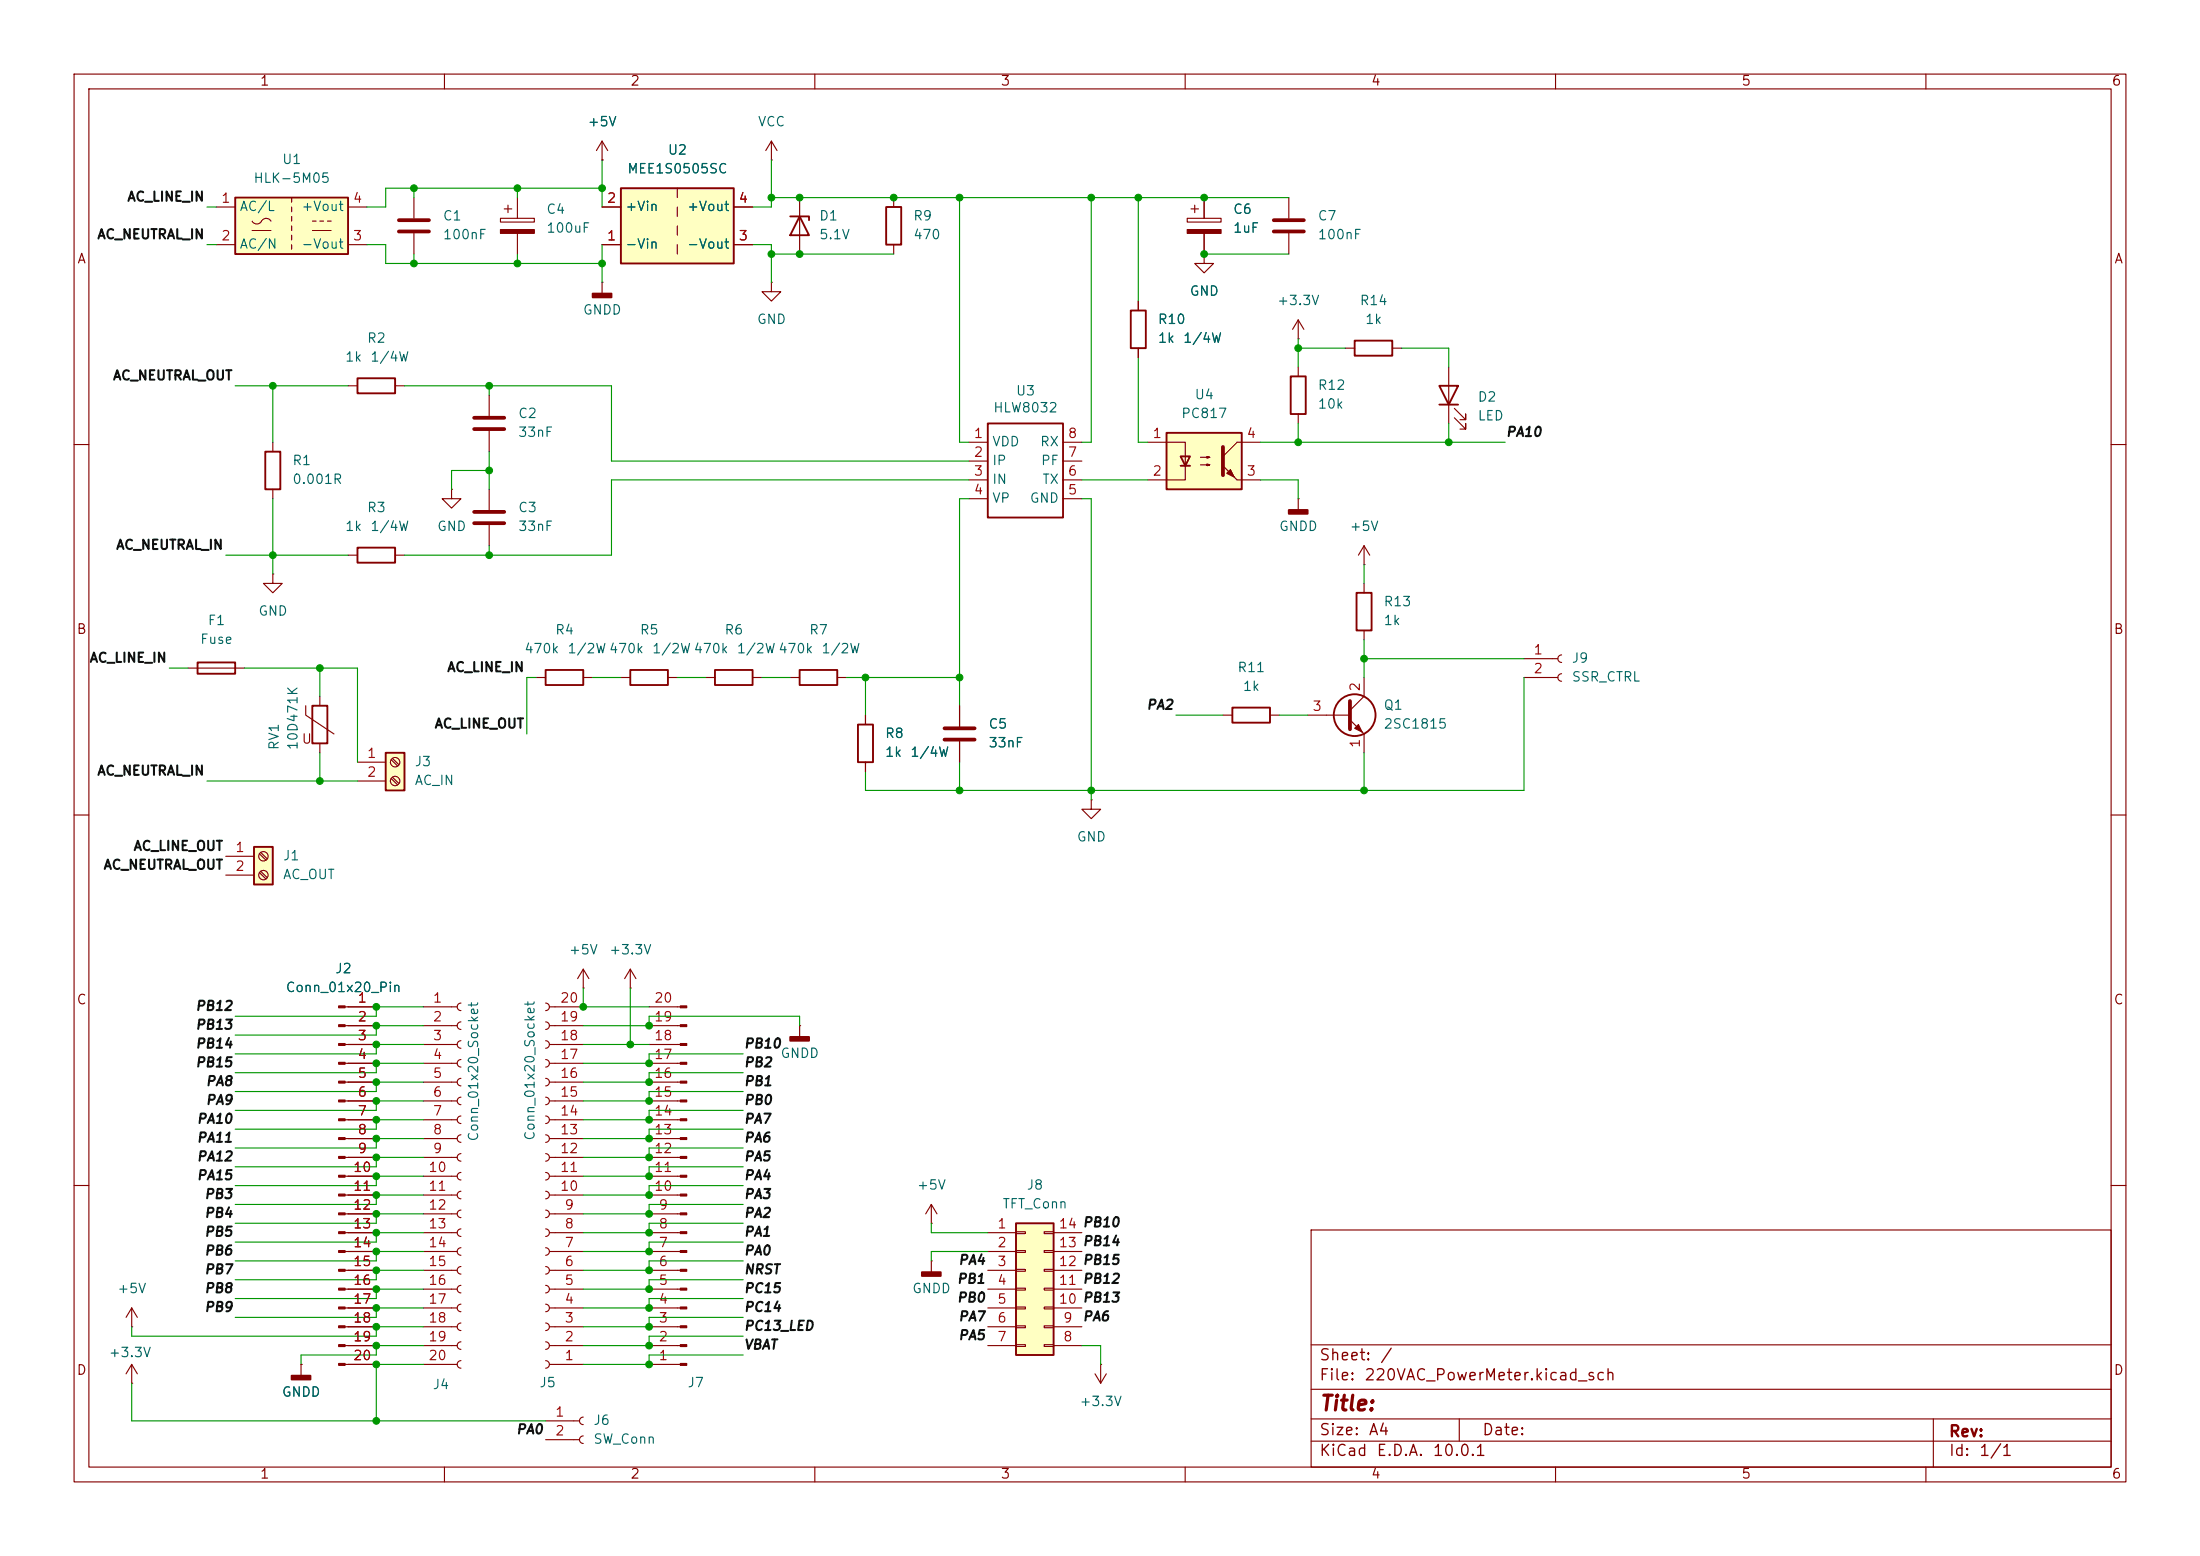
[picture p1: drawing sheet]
<svg xmlns="http://www.w3.org/2000/svg" width="297mm" height="210mm" viewBox="0 0 297 210" stroke-linecap="round" stroke-linejoin="round" font-family="sans-serif">
<g fill="none" stroke="#840000" stroke-width=".15">
<path d="M10 10h277v190h-277zM12 12h273v186h-273zM60 10v2M81.3 19.1l-.8 1.2M81.3 19.1l.7 1.2M81.3 19.1v2.5M110 10v2M160 10v2M210 10v2M260 10v2M81.3 21.6h.1M10 60h2"/>
<path d="M175.3 67.3h.1M175.3 67.3v1.5M285 60h2M10 110h2M285 110h2M10 160h2M177 166h108v32h-108zM285 160h2M60 198v2M110 198v2M160 198v2M177 194.5h108"/>
<path d="M177 191.5h108M177 187.5h108M177 181.5h108M197 191.5v3M210 198v2M260 198v2M261 191.5v6.5"/>
</g>
<path d="M174 68.8h2.5v.5h-2.5z" fill="#840000" stroke="#840000" stroke-width=".25"/>
<path d="M83.8 25.4h15.3v10.2h-15.3z" fill="#ffffc2"/>
<g fill="none" stroke="#840000" stroke-width=".25">
<path d="M83.8 25.4h15.3v10.2h-15.3zM174.2 50.8h2.1v5.1h-2.1z"/>
<circle cx="182.9" cy="96.5" r="2.82"/>
</g>
<g fill="none" stroke="#840000" stroke-width=".15">
<path d="M81.3 33h2.5M81.3 27.9h2.5M91.4 25.4v1.3M91.4 27.9v1.3M91.4 30.5v1.3M91.4 33v1.3M99.1 33h2.5M99.1 27.9h2.5M104.1 38.1v1.3h1.3l-1.3 1.2-1.2-1.2h1.2M104.1 38.1h.1M175.3 45.7h.1M175.3 43.2l-.8 1.3"/>
<path d="M175.3 43.2l.7 1.3M175.3 43.2v2.5M175.3 49.5v1.3M175.3 55.9v1.3M176.5 96.5h5.7M182.2 97.2l1.9 1.9v2.5M184.1 91.4v2.6l-1.9 1.9M205.7 88.9h4.6M205.7 91.4h4.6M210.8 88.4a.51 .51 0 0 0-.5 .5 .51 .51 0 0 0 .5 .5M210.8 90.9a.51 .51 0 0 0-.5 .5 .51 .51 0 0 0 .5 .5"/>
</g>
<path d="M182.2 94.6v3.8" fill="none" stroke="#840000" stroke-width=".51"/>
<path d="M182.9 98.3l.5-.5 .5 1z" fill="#840000" stroke="#840000" stroke-width=".15"/>
<path d="M31.7 26.7h15.3v7.6h-15.3z" fill="#ffffc2"/>
<path d="M31.7 26.7h15.3v7.6h-15.3zM106.7 29.2h2.5v.5M107.9 29.2l1.3 2.6h-2.5zM119.6 27.9h2.1v5.1h-2.1zM182.9 46h5.1v2h-5.1zM115.8 97.8h2.1v5.1h-2.1zM166.4 95.5h5v2h-5zM183.1 80h2.1v5.1h-2.1z" fill="none" stroke="#840000" stroke-width=".25"/>
<g fill="none" stroke="#840000" stroke-width=".15">
<path d="M29.2 27.9h2.5M29.2 33h2.5M34 29.8a.77 .77 0 0 0 .8 .4 .77 .77 0 0 0 .6-.5 .73 .73 0 0 1 1.2 .1M34 31.1h2.6M39.4 26.7v.6M39.4 27.9v.7M39.4 29.2v.6M39.4 30.5v.6M39.4 31.8v.6M39.4 33v.7M42.2 31.1h2.5M42.2 29.8h.5"/>
<path d="M43.2 29.8h.5M44.2 29.8h.5M47 27.9h2.5M47 33h2.5M81.3 38.1h.1M81.3 38.1v1.5M107.9 26.7v7.6M120.6 26.7v1.2M120.6 33v1.3M66 53.3v2.8M66 58.2v2.8M181.6 47h1.3"/>
<path d="M188 47h1.2M66 66v2.8M66 70.9v2.8M184.1 76.2h.1M184.1 73.7l-.7 1.2M184.1 73.7l.8 1.2M184.1 73.7v2.5M184.1 78.7v1.3M116.8 96.5v1.3M129.5 95.3v2.7M165.1 96.5h1.3M171.4 96.5h1.3"/>
<path d="M184.1 85.1v1.3M116.8 102.9v1.2M129.5 100.1v2.8M147.3 108v1.2h1.3l-1.3 1.3-1.3-1.3h1.3M147.3 108h.1M73.7 137.9a.51 .51 0 0 1 .5 .5 .51 .51 0 0 1-.5 .5M73.7 135.4a.51 .51 0 0 1 .5 .5 .51 .51 0 0 1-.5 .5M74.2 138.4h4.5M74.2 135.9h4.5M78.7 133.4h.1M78.7 130.8l-.7 1.3M78.7 130.8l.8 1.3"/>
<path d="M78.7 130.8v2.6M85.1 133.4h.1M85.1 130.8l-.8 1.3M85.1 130.8l.8 1.3M85.1 130.8v2.6M87.6 138.4h4.2M87.6 135.9h4.2M73.7 158.2a.51 .51 0 0 1 .5 .6 .51 .51 0 0 1-.5 .5M73.7 155.7a.51 .51 0 0 1 .5 .5 .51 .51 0 0 1-.5 .5M73.7 153.2a.51 .51 0 0 1 .5 .5 .51 .51 0 0 1-.5 .5M73.7 150.6a.51 .51 0 0 1 .5 .5 .51 .51 0 0 1-.5 .5M73.7 148.1a.51 .51 0 0 1 .5 .5 .51 .51 0 0 1-.5 .5"/>
<path d="M73.7 145.5a.51 .51 0 0 1 .5 .6 .51 .51 0 0 1-.5 .5M73.7 143a.51 .51 0 0 1 .5 .5 .51 .51 0 0 1-.5 .5M73.7 140.5a.51 .51 0 0 1 .5 .5 .51 .51 0 0 1-.5 .5M74.2 158.8h4.5M74.2 156.2h4.5M74.2 153.7h4.5M74.2 151.1h4.5M74.2 148.6h4.5M74.2 146.1h4.5M74.2 143.5h4.5M74.2 141h4.5M87.6 158.8h4.2"/>
<path d="M87.6 156.2h4.2M87.6 153.7h4.2M87.6 151.1h4.2M87.6 148.6h4.2M87.6 146.1h4.2M87.6 143.5h4.2M87.6 141h4.2M17.8 179.1h.1M17.8 176.5l-.8 1.3M17.8 176.5l.7 1.3M17.8 176.5v2.6M73.7 178.6a.51 .51 0 0 1 .5 .5 .51 .51 0 0 1-.5 .5"/>
<path d="M73.7 176a.51 .51 0 0 1 .5 .5 .51 .51 0 0 1-.5 .5M73.7 173.5a.51 .51 0 0 1 .5 .5 .51 .51 0 0 1-.5 .5M73.7 170.9a.51 .51 0 0 1 .5 .6 .51 .51 0 0 1-.5 .5M73.7 168.4a.51 .51 0 0 1 .5 .5 .51 .51 0 0 1-.5 .5M73.7 165.9a.51 .51 0 0 1 .5 .5 .51 .51 0 0 1-.5 .5M73.7 163.3a.51 .51 0 0 1 .5 .5 .51 .51 0 0 1-.5 .5M73.7 160.8a.51 .51 0 0 1 .5 .5 .51 .51 0 0 1-.5 .5M74.2 179.1h4.5M74.2 176.5h4.5M74.2 174h4.5M74.2 171.5h4.5M74.2 168.9h4.5"/>
<path d="M74.2 166.4h4.5M74.2 163.8h4.5M74.2 161.3h4.5M87.6 179.1h4.2M87.6 176.5h4.2M87.6 174h4.2M87.6 171.5h4.2M87.6 168.9h4.2M87.6 166.4h4.2M87.6 163.8h4.2M87.6 161.3h4.2M17.8 186.7h.1"/>
<path d="M17.8 184.2v2.5M17.8 184.2l-.8 1.2M17.8 184.2l.7 1.2M73.7 183.6a.51 .51 0 0 1 .5 .6 .51 .51 0 0 1-.5 .5M73.7 181.1a.51 .51 0 0 1 .5 .5 .51 .51 0 0 1-.5 .5M74.2 184.2h4.5M74.2 181.6h4.5M87.6 184.2h4.2M87.6 181.6h4.2M147.8 185.4l.8 1.3M148.6 184.2h.1M148.6 184.2v2.5"/>
<path d="M149.4 185.4l-.8 1.3"/>
</g>
<path d="M64 56.4h4.1M64 57.9h4.1M64 69.1h4.1M64 70.6h4.1M127.5 98.3h4.1M127.5 99.8h4.1" fill="none" stroke="#840000" stroke-width=".51"/>
<path d="M80 39.6h2.5v.5h-2.5z" fill="#840000" stroke="#840000" stroke-width=".25"/>
<g fill="#840000" stroke="#840000" stroke-width=".15">
<path d="M91.8 184h.9v.3h-.9z"/>
<path d="M91.8 181.5h.9v.2h-.9z"/>
<path d="M91.8 178.9h.9v.3h-.9z"/>
<path d="M91.8 176.4h.9v.3h-.9z"/>
<path d="M91.8 173.9h.9v.2h-.9z"/>
<path d="M91.8 171.3h.9v.3h-.9z"/>
<path d="M91.8 168.8h.9v.2h-.9z"/>
<path d="M91.8 166.2h.9v.3h-.9z"/>
<path d="M91.8 163.7h.9v.3h-.9z"/>
<path d="M91.8 161.2h.9v.2h-.9z"/>
<path d="M91.8 158.6h.9v.3h-.9z"/>
<path d="M91.8 156.1h.9v.2h-.9z"/>
<path d="M91.8 153.5h.9v.3h-.9z"/>
<path d="M91.8 151h.9v.3h-.9z"/>
<path d="M91.8 148.5h.9v.2h-.9z"/>
<path d="M91.8 145.9h.9v.3h-.9z"/>
<path d="M91.8 143.4h.9v.2h-.9z"/>
<path d="M91.8 140.8h.9v.3h-.9z"/>
<path d="M91.8 138.3h.9v.3h-.9z"/>
<path d="M91.8 135.8h.9v.2h-.9z"/>
</g>
<path d="M34.3 114.3h2.5v5.1h-2.5z" fill="#ffffc2"/>
<path d="M34.3 114.3h2.5v5.1h-2.5z" fill="none" stroke="#840000" stroke-width=".25"/>
<g fill="none" stroke="#840000" stroke-width=".15">
<path d="M160.3 29.5h4.5v.5h-4.5zM160.8 28.2h1M161.3 27.7v1M162.6 26.7v2.8M162.6 31.5v2.8M174 26.7v2.8M174 31.5v2.8M30.5 115.6h3.8M30.5 118.1h3.8M35 115.2l.9 .9M35 117.8l.9 .8M35.2 115.1l.9 .8"/>
<path d="M35.2 117.6l.9 .8"/>
<circle cx="35.6" cy="115.6" r=".63"/>
<circle cx="35.6" cy="118.1" r=".63"/>
</g>
<path d="M160.3 31h4.5v.5h-4.5z" fill="#840000" stroke="#840000" stroke-width=".15"/>
<path d="M172 29.7h4M172 31.2h4" fill="none" stroke="#840000" stroke-width=".51"/>
<path d="M52.1 101.6h2.5v5.1h-2.5z" fill="#ffffc2"/>
<path d="M133.3 57.2h10.2v12.7h-10.2zM48.3 73.9h5v2h-5zM26.7 89.4h5v1.5h-5zM42.2 95.3h2v5h-2zM73.7 90.4h5v2.1h-5zM85.1 90.4h5.1v2.1h-5.1zM96.5 90.4h5.1v2.1h-5.1zM107.9 90.4h5.1v2.1h-5.1zM52.1 101.6h2.5v5.1h-2.5z" fill="none" stroke="#840000" stroke-width=".25"/>
<g fill="none" stroke="#840000" stroke-width=".15">
<path d="M162.6 34.3v1.3h1.2l-1.2 1.2-1.3-1.2h1.3M162.6 34.3h.1M130.8 59.7h2.5M143.5 59.7h2.5M36.8 77.5v1.2h1.3l-1.3 1.3-1.2-1.3h1.2M36.8 77.5h.1M47 74.9h1.3M53.3 74.9h1.3M130.8 62.2h2.5M130.8 64.8h2.5M130.8 67.3h2.5M143.5 62.2h2.5"/>
<path d="M143.5 64.8h2.5M143.5 67.3h2.5M25.4 90.2h7.6M41.3 95.3v1.2l3.8 2.6M43.2 94v1.3M72.4 91.4h1.3M78.7 91.4h1.3M83.8 91.4h1.3M90.2 91.4h1.2M95.2 91.4h1.3M101.6 91.4h1.3M106.7 91.4h1.2"/>
<path d="M113 91.4h1.3M43.2 100.3v1.3M48.3 102.9h3.8M48.3 105.4h3.8M52.8 102.5l.9 .9M52.8 105.1l.9 .8M53 102.4l.8 .8M53 104.9l.8 .8M107.9 138.4h.1M107.9 138.4v1.6M125.7 165.1h.1M125.7 170.2h.1"/>
<path d="M125.7 162.6l-.7 1.2M125.7 162.6l.8 1.2M125.7 162.6v2.5M125.7 170.2v1.5M73.7 191.8h4.5M73.7 194.3h4.5M78.7 191.3a.51 .51 0 0 0-.5 .5 .51 .51 0 0 0 .5 .5M78.7 193.8a.51 .51 0 0 0-.5 .5 .51 .51 0 0 0 .5 .5"/>
<circle cx="53.3" cy="105.4" r=".63"/>
<circle cx="53.3" cy="102.9" r=".63"/>
</g>
<g fill="#840000" stroke="#840000" stroke-width=".25">
<path d="M106.7 140h2.5v.5h-2.5z"/>
<path d="M124.5 171.7h2.5v.5h-2.5z"/>
</g>
<path d="M137.2 165.1h5v17.8h-5z" fill="#ffffc2"/>
<path d="M152.7 41.9h2v5.1h-2zM194.3 52.1h2.5l-1.2 2.5zM194.3 54.6h2.5M35.8 61h2v5h-2zM137.2 165.1h5v17.8h-5z" fill="none" stroke="#840000" stroke-width=".25"/>
<g fill="none" stroke="#840000" stroke-width=".15">
<path d="M104.1 19.1l-.7 1.2M104.1 19.1l.8 1.2M104.1 19.1v2.5M55.9 26.7v2.8M55.9 31.5v2.8M67.6 29.5h4.5v.5h-4.5zM68.1 28.2h1M68.6 27.7v1M69.8 26.7v2.8M69.8 31.5v2.8M104.1 21.6h.1M36.8 59.7v1.3"/>
<path d="M153.7 40.6v1.3M153.7 47v1.3M195.6 49.5v7.7M196.3 56.4l1.6 1.5v-.7v.7h-.8M196.3 55.1l1.6 1.5v-.7v.7h-.8M36.8 66v1.3M46.6 135.9h4.2M46.6 138.4h4.2M57.1 135.9h4.6M57.1 138.4h4.6M62.2 135.4a.51 .51 0 0 0-.5 .5 .51 .51 0 0 0 .5 .5M62.2 137.9a.51 .51 0 0 0-.5 .5 .51 .51 0 0 0 .5 .5"/>
<path d="M46.6 141h4.2M46.6 143.5h4.2M46.6 146.1h4.2M46.6 148.6h4.2M46.6 151.1h4.2M46.6 153.7h4.2M46.6 156.2h4.2M46.6 158.8h4.2M57.1 141h4.6M57.1 143.5h4.6M57.1 146.1h4.6M57.1 148.6h4.6"/>
<path d="M57.1 151.1h4.6M57.1 153.7h4.6M57.1 156.2h4.6M57.1 158.8h4.6M62.2 140.5a.51 .51 0 0 0-.5 .5 .51 .51 0 0 0 .5 .5M62.2 143a.51 .51 0 0 0-.5 .5 .51 .51 0 0 0 .5 .5M62.2 145.5a.51 .51 0 0 0-.5 .6 .51 .51 0 0 0 .5 .5M62.2 148.1a.51 .51 0 0 0-.5 .5 .51 .51 0 0 0 .5 .5M62.2 150.6a.51 .51 0 0 0-.5 .5 .51 .51 0 0 0 .5 .5M62.2 153.2a.51 .51 0 0 0-.5 .5 .51 .51 0 0 0 .5 .5M62.2 155.7a.51 .51 0 0 0-.5 .5 .51 .51 0 0 0 .5 .5M62.2 158.2a.51 .51 0 0 0-.5 .6 .51 .51 0 0 0 .5 .5"/>
<path d="M46.6 166.4h4.2M46.6 168.9h4.2M46.6 171.5h4.2M46.6 174h4.2M46.6 176.5h4.2M46.6 179.1h4.2M46.6 161.3h4.2M46.6 163.8h4.2M57.1 166.4h4.6M57.1 168.9h4.6M57.1 171.5h4.6M57.1 174h4.6"/>
<path d="M57.1 176.5h4.6M57.1 179.1h4.6M57.1 161.3h4.6M57.1 163.8h4.6M62.2 160.8a.51 .51 0 0 0-.5 .5 .51 .51 0 0 0 .5 .5M62.2 163.3a.51 .51 0 0 0-.5 .5 .51 .51 0 0 0 .5 .5M62.2 165.9a.51 .51 0 0 0-.5 .5 .51 .51 0 0 0 .5 .5M62.2 168.4a.51 .51 0 0 0-.5 .5 .51 .51 0 0 0 .5 .5M62.2 170.9a.51 .51 0 0 0-.5 .6 .51 .51 0 0 0 .5 .5M62.2 173.5a.51 .51 0 0 0-.5 .5 .51 .51 0 0 0 .5 .5M62.2 176a.51 .51 0 0 0-.5 .5 .51 .51 0 0 0 .5 .5M62.2 178.6a.51 .51 0 0 0-.5 .5 .51 .51 0 0 0 .5 .5"/>
<path d="M133.3 166.4h3.9M133.3 168.9h3.9M133.3 171.5h3.9M133.3 174h3.9M133.3 176.5h3.9M133.3 179.1h3.9M137.2 166.2h1.2v.3h-1.2zM137.2 168.8h1.2v.2h-1.2zM137.2 171.3h1.2v.3h-1.2zM137.2 173.9h1.2v.2h-1.2zM137.2 176.4h1.2v.3h-1.2zM137.2 178.9h1.2v.3h-1.2z"/>
<path d="M141 166.2h1.2v.3h-1.2zM141 168.8h1.2v.2h-1.2zM141 171.3h1.2v.3h-1.2zM141 173.9h1.2v.2h-1.2zM141 176.4h1.2v.3h-1.2zM141 178.9h1.2v.3h-1.2zM142.2 166.4h3.8M142.2 168.9h3.8M142.2 171.5h3.8M142.2 174h3.8M142.2 176.5h3.8M142.2 179.1h3.8"/>
<path d="M46.6 181.6h4.2M46.6 184.2h4.2M57.1 181.6h4.6M57.1 184.2h4.6M62.2 181.1a.51 .51 0 0 0-.5 .5 .51 .51 0 0 0 .5 .5M62.2 183.6a.51 .51 0 0 0-.5 .6 .51 .51 0 0 0 .5 .5M133.3 181.6h3.9M137.2 181.5h1.2v.2h-1.2zM141 181.5h1.2v.2h-1.2zM142.2 181.6h3.8"/>
</g>
<g fill="#840000" stroke="#840000" stroke-width=".15">
<path d="M67.6 31h4.5v.5h-4.5z"/>
<path d="M45.7 135.8h.9v.2h-.9z"/>
<path d="M45.7 138.3h.9v.3h-.9z"/>
<path d="M45.7 140.8h.9v.3h-.9z"/>
<path d="M45.7 143.4h.9v.2h-.9z"/>
<path d="M45.7 145.9h.9v.3h-.9z"/>
<path d="M45.7 148.5h.9v.2h-.9z"/>
<path d="M45.7 151h.9v.3h-.9z"/>
<path d="M45.7 153.5h.9v.3h-.9z"/>
<path d="M45.7 156.1h.9v.2h-.9z"/>
<path d="M45.7 158.6h.9v.3h-.9z"/>
<path d="M45.7 161.2h.9v.2h-.9z"/>
<path d="M45.7 163.7h.9v.3h-.9z"/>
<path d="M45.7 166.2h.9v.3h-.9z"/>
<path d="M45.7 168.8h.9v.2h-.9z"/>
<path d="M45.7 171.3h.9v.3h-.9z"/>
<path d="M45.7 173.9h.9v.2h-.9z"/>
<path d="M45.7 176.4h.9v.3h-.9z"/>
<path d="M45.7 178.9h.9v.3h-.9z"/>
<path d="M45.7 181.5h.9v.2h-.9z"/>
<path d="M45.7 184h.9v.3h-.9z"/>
</g>
<path d="M53.8 29.7h4.1M53.8 31.2h4.1" fill="none" stroke="#840000" stroke-width=".51"/>
<path d="M157.5 58.4h10.1v7.6h-10.1z" fill="#ffffc2"/>
<path d="M48.3 51.1h5v2h-5zM157.5 58.4h10.1v7.6h-10.1zM159.4 61.6h1.3l-.7 1.3zM159.4 62.9h1.3" fill="none" stroke="#840000" stroke-width=".25"/>
<g fill="none" stroke="#840000" stroke-width=".15">
<path d="M81.3 21.6h.1M81.3 33h2.5M81.3 27.9h2.5M99.1 33h2.5M99.1 27.9h2.5M162.6 34.3h.1M162.6 26.7v2.8M162.6 31.5v2.8M47 52.1h1.3M53.3 52.1h1.3M153.7 40.6v1.3M153.7 47v1.3"/>
<path d="M154.9 59.7h5.1v5.1h-5.1M170.2 59.7h-3.2l-1.9 1.9M61 66v1.3h1.2l-1.2 1.3-1.3-1.3h1.3M61 66h.1M162.1 61.7h1.2l-.4 .1v-.2l.4 .1M162.1 62.7h1.2l-.4 .2v-.3l.4 .1M167 64.8h3.2M116.8 96.5v1.3M129.5 95.3v2.7M116.8 102.9v1.2M129.5 100.1v2.8M47 135.9h3.8"/>
<path d="M47 138.4h3.8M47 141h3.8M47 143.5h3.8M47 146.1h3.8M47 148.6h3.8M47 151.1h3.8M47 153.7h3.8M47 156.2h3.8M47 158.8h3.8M47 161.3h3.8M47 163.8h3.8M47 166.4h3.8"/>
<path d="M47 168.9h3.8M47 171.5h3.8M47 174h3.8M47 176.5h3.8M47 179.1h3.8M40.6 184.2h.1M40.6 184.2v1.5M47 181.6h3.8M47 184.2h3.8"/>
</g>
<path d="M165.1 60.3v3.8" fill="none" stroke="#840000" stroke-width=".51"/>
<g fill="#840000" stroke="#840000" stroke-width=".15">
<path d="M165.6 63.9l.5-.5 .5 1z"/>
<path d="M165.1 62.9l1.9 1.9z"/>
</g>
<path d="M39.4 185.7h2.5v.5h-2.5z" fill="#840000" stroke="#840000" stroke-width=".25"/>
<g fill="none" stroke="#009600" stroke-width=".15">
<path d="M27.9 27.9h1.3M27.9 33h1.3M49.5 33h2.6v2.6h29.2M55.9 25.4v1.3M55.9 34.3v1.3M69.8 25.4v1.3M69.8 34.3v1.3M81.3 25.4h-29.2v2.5h-2.6M81.3 21.6v6.3M81.3 33v5.1M101.6 33h2.5v5.1M104.1 21.6v6.3h-2.5"/>
<path d="M104.1 26.7h69.9M104.1 34.3h16.5M129.5 26.7v33h1.3M147.3 26.7v33h-1.3M153.7 26.7v13.9M162.6 34.3h11.4M31.7 52.1h15.3M36.8 52.1v7.6M54.6 52.1h27.9v10.1h48.3M66 52.1v1.2M153.7 48.3v11.4h1.2M170.2 59.7h33"/>
<path d="M175.3 45.7v3.8M175.3 57.2v2.5M175.3 47h6.3M189.2 47h6.4v2.5M195.6 57.2v2.5M30.5 74.9h16.5M36.8 67.3v10.2M66 61v5M66 73.7v1.2M66 63.5h-5v2.5M130.8 64.8h-48.3v10.1h-27.9M130.8 67.3h-1.3v28"/>
<path d="M146 64.8h8.9M146 67.3h1.3v40.7M170.2 64.8h5.1v2.5M184.1 76.2v2.5M22.9 90.2h2.5M33 90.2h15.3v12.7M43.2 90.2v3.8M72.4 91.4h-1.3v7.7M80 91.4h3.8M91.4 91.4h3.8M102.9 91.4h3.8M114.3 91.4h15.2"/>
<path d="M116.8 91.4v5.1M158.7 96.5h6.4M172.7 96.5h3.8M184.1 86.4v5M184.1 88.9h21.6M205.7 91.4v15.3h-88.9v-2.6M27.9 105.4h20.4M43.2 101.6v3.8M129.5 102.9v3.8M184.1 101.6v5.1M57.1 135.9h-6.3v1.3h-19.1M57.1 138.4h-6.3v1.3h-19.1"/>
<path d="M78.7 138.4h8.9v-1.2h20.3v1.2M78.7 133.4v2.5h8.9M85.1 133.4v7.6M57.1 146.1h-6.3v1.2h-19.1M57.1 143.5h-6.3v1.3h-19.1M57.1 151.1h-6.3v1.3h-19.1M57.1 153.7h-6.3v1.2h-19.1M57.1 158.8h-6.3v1.2h-19.1M57.1 148.6h-6.3v1.3h-19.1M57.1 156.2h-6.3v1.3h-19.1M57.1 141h-6.3v1.2h-19.1M78.7 141h8.9"/>
<path d="M100.3 142.2h-12.7v1.3h-8.9M100.3 144.8h-12.7v1.3h-8.9M100.3 147.3h-12.7v1.3h-8.9M100.3 149.9h-12.7v1.2h-8.9M100.3 152.4h-12.7v1.3h-8.9M100.3 154.9h-12.7v1.3h-8.9M100.3 157.5h-12.7v1.3h-8.9M17.8 179.1v1.2h33v-1.2h6.3M57.1 176.5h-6.3v1.3h-19.1M57.1 174h-6.3v1.3h-19.1M57.1 168.9h-6.3v1.3h-19.1M57.1 166.4h-6.3v1.2h-19.1"/>
<path d="M57.1 171.5h-6.3v1.2h-19.1M57.1 163.8h-6.3v1.3h-19.1M57.1 161.3h-6.3v1.3h-19.1M100.3 160h-12.7v1.3h-8.9M100.3 162.6h-12.7v1.2h-8.9M100.3 165.1h-12.7v1.3h-8.9M100.3 167.6h-12.7v1.3h-8.9M100.3 170.2h-12.7v1.3h-8.9M100.3 172.7h-12.7v1.3h-8.9M100.3 175.3h-12.7v1.2h-8.9M100.3 177.8h-12.7v1.3h-8.9M125.7 165.1v1.3h7.6"/>
<path d="M133.3 168.9h-7.6v1.3M17.8 186.7v5.1h55.9M57.1 181.6h-6.3v1.3h-10.2v1.3M57.1 184.2h-6.3v7.6M100.3 182.9h-12.7v1.3h-8.9M100.3 180.3h-12.7v1.3h-8.9M146 181.6h2.6v2.6"/>
</g>
<g fill="#009600" stroke="#009600" stroke-width=".14">
<circle cx="184.1" cy="88.9" r=".46"/>
<circle cx="184.1" cy="106.7" r=".46"/>
<circle cx="195.6" cy="59.7" r=".46"/>
<circle cx="147.3" cy="106.7" r=".46"/>
<circle cx="129.5" cy="106.7" r=".46"/>
<circle cx="129.5" cy="26.7" r=".46"/>
<circle cx="116.8" cy="91.4" r=".46"/>
<circle cx="129.5" cy="91.4" r=".46"/>
<circle cx="81.3" cy="35.6" r=".46"/>
<circle cx="81.3" cy="25.4" r=".46"/>
<circle cx="69.8" cy="35.6" r=".46"/>
<circle cx="69.8" cy="25.4" r=".46"/>
<circle cx="55.9" cy="25.4" r=".46"/>
<circle cx="87.6" cy="184.2" r=".46"/>
<circle cx="107.9" cy="26.7" r=".46"/>
<circle cx="104.1" cy="26.7" r=".46"/>
<circle cx="107.9" cy="34.3" r=".46"/>
<circle cx="104.1" cy="34.3" r=".46"/>
<circle cx="120.6" cy="26.7" r=".46"/>
<circle cx="147.3" cy="26.7" r=".46"/>
<circle cx="153.7" cy="26.7" r=".46"/>
<circle cx="175.3" cy="47" r=".46"/>
<circle cx="175.3" cy="59.7" r=".46"/>
<circle cx="162.6" cy="26.7" r=".46"/>
<circle cx="162.6" cy="34.3" r=".46"/>
<circle cx="55.9" cy="35.6" r=".46"/>
<circle cx="66" cy="52.1" r=".46"/>
<circle cx="36.8" cy="52.1" r=".46"/>
<circle cx="87.6" cy="158.8" r=".46"/>
<circle cx="87.6" cy="143.5" r=".46"/>
<circle cx="87.6" cy="151.1" r=".46"/>
<circle cx="87.6" cy="146.1" r=".46"/>
<circle cx="87.6" cy="166.4" r=".46"/>
<circle cx="87.6" cy="163.8" r=".46"/>
<circle cx="66" cy="63.5" r=".46"/>
<circle cx="66" cy="74.9" r=".46"/>
<circle cx="43.2" cy="90.2" r=".46"/>
<circle cx="87.6" cy="148.6" r=".46"/>
<circle cx="87.6" cy="161.3" r=".46"/>
<circle cx="87.6" cy="156.2" r=".46"/>
<circle cx="36.8" cy="74.9" r=".46"/>
<circle cx="87.6" cy="153.7" r=".46"/>
<circle cx="50.8" cy="146.1" r=".46"/>
<circle cx="50.8" cy="148.6" r=".46"/>
<circle cx="50.8" cy="141" r=".46"/>
<circle cx="50.8" cy="135.9" r=".46"/>
<circle cx="43.2" cy="105.4" r=".46"/>
<circle cx="50.8" cy="138.4" r=".46"/>
<circle cx="78.7" cy="135.9" r=".46"/>
<circle cx="87.6" cy="138.4" r=".46"/>
<circle cx="85.1" cy="141" r=".46"/>
<circle cx="50.8" cy="151.1" r=".46"/>
<circle cx="50.8" cy="153.7" r=".46"/>
<circle cx="50.8" cy="143.5" r=".46"/>
<circle cx="50.8" cy="176.5" r=".46"/>
<circle cx="50.8" cy="174" r=".46"/>
<circle cx="50.8" cy="163.8" r=".46"/>
<circle cx="50.8" cy="166.4" r=".46"/>
<circle cx="87.6" cy="176.5" r=".46"/>
<circle cx="87.6" cy="174" r=".46"/>
<circle cx="50.8" cy="191.8" r=".46"/>
<circle cx="50.8" cy="181.6" r=".46"/>
<circle cx="50.8" cy="184.2" r=".46"/>
<circle cx="87.6" cy="168.9" r=".46"/>
<circle cx="87.6" cy="171.5" r=".46"/>
<circle cx="50.8" cy="179.1" r=".46"/>
<circle cx="50.8" cy="171.5" r=".46"/>
<circle cx="50.8" cy="168.9" r=".46"/>
<circle cx="87.6" cy="179.1" r=".46"/>
<circle cx="87.6" cy="181.6" r=".46"/>
<circle cx="50.8" cy="161.3" r=".46"/>
<circle cx="50.8" cy="158.8" r=".46"/>
<circle cx="50.8" cy="156.2" r=".46"/>
</g>
<text font-size="2" fill="#840000" x="178" y="190.9">Title:</text>
<g font-size="1.5" fill="#840000">
<text x="178" y="184">Sheet:</text>
<text x="186.2" y="184">/</text>
<text x="178" y="186.7">File:</text>
<text x="184.1" y="186.7">220VAC_PowerMeter.kicad_sch</text>
<text x="178" y="196.9">KiCad</text>
<text x="178" y="194.1">Size:</text>
<text x="184.7" y="194.1">A4</text>
<text x="185.7" y="196.9">E.D.A.</text>
<text x="193.3" y="196.9">10.0.1</text>
<text x="200" y="194.1">Date:</text>
<text x="263" y="194.3">Rev:</text>
<text x="263" y="196.9">Id:</text>
<text x="267.1" y="196.9">1/1</text>
</g>
<g font-size="1.3" fill="#840000">
<text x="35" y="11.9">1</text>
<text x="85" y="11.9">2</text>
<text x="135" y="11.9">3</text>
<text x="185" y="11.9">4</text>
<text x="235" y="11.9">5</text>
<text x="285" y="11.9">6</text>
<text x="10.3" y="35.9">A</text>
<text x="285.3" y="35.9">A</text>
<text x="10.3" y="85.9">B</text>
<text x="285.3" y="85.9">B</text>
<text x="40.6" y="100.7">U</text>
<text x="10.3" y="135.9">C</text>
<text x="285.3" y="135.9">C</text>
<text x="10.3" y="185.9">D</text>
<text x="285.3" y="185.9">D</text>
<text x="35" y="199.9">1</text>
<text x="85" y="199.9">2</text>
<text x="135" y="199.9">3</text>
<text x="185" y="199.9">4</text>
<text x="235" y="199.9">5</text>
<text x="285" y="199.9">6</text>
</g>
<g font-size="1.3" fill="#006464">
<text x="79.2" y="17.4">+5V</text>
<text x="102.2" y="17.4">VCC</text>
<text x="38" y="22.5">U1</text>
<text x="84.6" y="23.7">MEE1S0505SC</text>
<text x="90.1" y="21.2">U2</text>
<text x="32.3" y="28.8">AC/L</text>
<text x="34.1" y="25">HLK-5M05</text>
<text x="40.6" y="28.8">+Vout</text>
<text x="73.7" y="29.2">C4</text>
<text x="84.3" y="28.8">+Vin</text>
<text x="92.7" y="28.8">+Vout</text>
<text x="166.4" y="29.2">C6</text>
<text x="32.3" y="33.9">AC/N</text>
<text x="40.6" y="33.9">-Vout</text>
<text x="59.7" y="30.1">C1</text>
<text x="59.7" y="32.6">100nF</text>
<text x="73.7" y="31.7">100uF</text>
<text x="84.3" y="33.9">-Vin</text>
<text x="92.7" y="33.9">-Vout</text>
<text x="110.5" y="30.1">D1</text>
<text x="110.5" y="32.6">5.1V</text>
<text x="123.2" y="30.1">R9</text>
<text x="123.2" y="32.6">470</text>
<text x="166.4" y="31.7">1uF</text>
<text x="177.8" y="30.1">C7</text>
<text x="177.8" y="32.6">100nF</text>
<text x="160.5" y="40.2">GND</text>
<text x="172.3" y="41.5">+3.3V</text>
<text x="183.5" y="41.5">R14</text>
<text x="49.5" y="46.6">R2</text>
<text x="78.6" y="42.8">GNDD</text>
<text x="102.1" y="44">GND</text>
<text x="156.2" y="46.6">1k</text>
<text x="156.2" y="44">R10</text>
<text x="159.6" y="46.6">1/4W</text>
<text x="184.2" y="44">1k</text>
<text x="46.5" y="49.1">1k</text>
<text x="49.9" y="49.1">1/4W</text>
<text x="137.1" y="53.7">U3</text>
<text x="177.8" y="52.9">R12</text>
<text x="69.9" y="56.7">C2</text>
<text x="69.9" y="59.3">33nF</text>
<text x="134" y="56">HLW8032</text>
<text x="159.4" y="56.7">PC817</text>
<text x="161.2" y="54.2">U4</text>
<text x="177.8" y="55.5">10k</text>
<text x="199.4" y="54.5">D2</text>
<text x="199.4" y="57.1">LED</text>
<text x="39.4" y="63.1">R1</text>
<text x="39.4" y="65.6">0.001R</text>
<text x="133.9" y="60.6">VDD</text>
<text x="133.9" y="63.1">IP</text>
<text x="133.9" y="65.6">IN</text>
<text x="140.3" y="60.6">RX</text>
<text x="140.4" y="63.1">PF</text>
<text x="140.6" y="65.6">TX</text>
<text x="46.5" y="72">1k</text>
<text x="49.5" y="69.4">R3</text>
<text x="49.9" y="72">1/4W</text>
<text x="58.9" y="72">GND</text>
<text x="69.9" y="69.4">C3</text>
<text x="69.9" y="72">33nF</text>
<text x="133.9" y="68.2">VP</text>
<text x="138.9" y="68.2">GND</text>
<text x="172.6" y="72">GNDD</text>
<text x="182.1" y="72">+5V</text>
<text x="34.8" y="83.4">GND</text>
<text x="186.7" y="82.1">R13</text>
<text x="26.9" y="87.2">Fuse</text>
<text x="28" y="84.7">F1</text>
<text x="70.7" y="88.5">470k</text>
<text x="74.9" y="86">R4</text>
<text x="76.5" y="88.5">1/2W470k</text>
<text x="86.3" y="86">R5</text>
<text x="87.9" y="88.5">1/2W470k</text>
<text x="97.7" y="86">R6</text>
<text x="99.4" y="88.5">1/2W470k</text>
<text x="109.1" y="86">R7</text>
<text x="110.8" y="88.5">1/2W</text>
<text x="186.7" y="84.7">1k</text>
<text x="212.1" y="89.8">J9</text>
<text x="167" y="91">R11</text>
<text x="167.7" y="93.6">1k</text>
<text x="212.1" y="92.3">SSR_CTRL</text>
<text x="37.9" y="101.3" transform="rotate(-90 37.9 101.3)">RV1</text>
<text x="40.5" y="101.3" transform="rotate(-90 40.5 101.3)">10D471K</text>
<text x="119.4" y="99.9">R8</text>
<text x="133.4" y="98.7">C5</text>
<text x="133.4" y="101.2">33nF</text>
<text x="186.7" y="96.1">Q1</text>
<text x="186.7" y="98.7">2SC1815</text>
<text x="55.9" y="103.7">J3</text>
<text x="55.9" y="106.3">AC_IN</text>
<text x="119.4" y="102.5">1k</text>
<text x="122.8" y="102.5">1/4W</text>
<text x="145.3" y="113.9">GND</text>
<text x="38.1" y="116.4">J1</text>
<text x="38.1" y="119">AC_OUT</text>
<text x="45.2" y="131.7">J2</text>
<text x="76.7" y="129.1">+5V</text>
<text x="82.1" y="129.1">+3.3V</text>
<text x="38.5" y="134.2">Conn_01x20_Pin</text>
<text x="105.3" y="143.1">GNDD</text>
<text x="64.9" y="154.1" transform="rotate(-90 64.9 154.1)">Conn_01x20_Socket</text>
<text x="72.5" y="154" transform="rotate(-90 72.5 154)">Conn_01x20_Socket</text>
<text x="123.7" y="160.9">+5V</text>
<text x="138.5" y="160.9">J8</text>
<text x="135.2" y="163.4">TFT_Conn</text>
<text x="15.7" y="174.9">+5V</text>
<text x="123.1" y="174.9">GNDD</text>
<text x="14.6" y="183.5">+3.3V</text>
<text x="38" y="188.8">GNDD</text>
<text x="58.3" y="187.8">J4</text>
<text x="72.7" y="187.6">J5</text>
<text x="92.7" y="187.6">J7</text>
<text x="145.6" y="190.1">+3.3V</text>
<text x="80" y="192.6">J6</text>
<text x="80" y="195.2">SW_Conn</text>
</g>
<g font-size="1.3" fill="#0f0f0f">
<text x="17.1" y="27.5">AC_LINE_IN</text>
<text x="13" y="32.6">AC_NEUTRAL_IN</text>
<text x="15.2" y="51.6">AC_NEUTRAL_OUT</text>
<text x="203.2" y="59.2">PA10</text>
<text x="15.6" y="74.5">AC_NEUTRAL_IN</text>
<text x="12" y="89.7">AC_LINE_IN</text>
<text x="60.3" y="91">AC_LINE_IN</text>
<text x="58.6" y="98.6">AC_LINE_OUT</text>
<text x="154.7" y="96.1">PA2</text>
<text x="13" y="105">AC_NEUTRAL_IN</text>
<text x="13.9" y="117.7">AC_NEUTRAL_OUT</text>
<text x="17.9" y="115.1">AC_LINE_OUT</text>
<text x="26.3" y="136.7">PB12</text>
<text x="26.3" y="139.3">PB13</text>
<text x="26.3" y="141.8">PB14</text>
<text x="100.3" y="141.8">PB10</text>
<text x="26.3" y="144.3">PB15</text>
<text x="27.7" y="146.9">PA8</text>
<text x="27.7" y="149.4">PA9</text>
<text x="100.3" y="144.3">PB2</text>
<text x="100.3" y="149.4">PB0</text>
<text x="100.3" y="146.9">PB1</text>
<text x="26.5" y="152">PA10</text>
<text x="26.5" y="154.5">PA11</text>
<text x="100.3" y="152">PA7</text>
<text x="100.3" y="154.5">PA6</text>
<text x="26.5" y="159.6">PA15</text>
<text x="26.5" y="157">PA12</text>
<text x="100.3" y="159.6">PA4</text>
<text x="100.3" y="157">PA5</text>
<text x="27.5" y="164.7">PB4</text>
<text x="27.5" y="162.1">PB3</text>
<text x="27.5" y="167.2">PB5</text>
<text x="100.3" y="167.2">PA1</text>
<text x="100.3" y="162.1">PA3</text>
<text x="100.3" y="164.7">PA2</text>
<text x="27.5" y="172.3">PB7</text>
<text x="27.5" y="169.7">PB6</text>
<text x="100.3" y="169.7">PA0</text>
<text x="100.3" y="172.3">NRST</text>
<text x="129.1" y="173.5">PB1</text>
<text x="129.3" y="171">PA4</text>
<text x="27.5" y="177.4">PB9</text>
<text x="27.5" y="174.8">PB8</text>
<text x="100.3" y="174.8">PC15</text>
<text x="100.3" y="179.9">PC13_LED</text>
<text x="100.3" y="177.4">PC14</text>
<text x="129.1" y="176.1">PB0</text>
<text x="129.3" y="178.6">PA7</text>
<text x="146" y="178.6">PA6</text>
<text x="100.3" y="182.4">VBAT</text>
<text x="129.3" y="181.2">PA5</text>
<text x="69.6" y="193.9">PA0</text>
</g>
<g font-size="1.3" fill="#a90000">
<text x="29.8" y="27.7">1</text>
<text x="47.6" y="27.7">4</text>
<text x="81.8" y="27.7">2</text>
<text x="99.6" y="27.7">4</text>
<text x="29.8" y="32.8">2</text>
<text x="47.6" y="32.8">3</text>
<text x="81.8" y="32.8">1</text>
<text x="99.6" y="32.8">3</text>
<text x="131.4" y="59.4">1</text>
<text x="144.1" y="59.4">8</text>
<text x="155.5" y="59.4">1</text>
<text x="168.2" y="59.4">4</text>
<text x="131.4" y="62">2</text>
<text x="131.4" y="64.5">3</text>
<text x="144.1" y="64.5">6</text>
<text x="144.1" y="62">7</text>
<text x="155.5" y="64.5">2</text>
<text x="168.2" y="64.5">3</text>
<text x="131.4" y="67.1">4</text>
<text x="144.1" y="67.1">5</text>
<text x="206.9" y="88.6">1</text>
<text x="183.9" y="93.4" transform="rotate(-90 183.9 93.4)">2</text>
<text x="206.9" y="91.2">2</text>
<text x="177.1" y="96.3">3</text>
<text x="183.9" y="101" transform="rotate(-90 183.9 101)">1</text>
<text x="49.5" y="102.6">1</text>
<text x="49.5" y="105.2">2</text>
<text x="31.7" y="115.3">1</text>
<text x="31.7" y="117.9">2</text>
<text x="48.2" y="135.6">1</text>
<text x="58.3" y="135.6">1</text>
<text x="75.5" y="135.6">20</text>
<text x="88.2" y="135.6">20</text>
<text x="48.2" y="138.2">2</text>
<text x="48.2" y="140.7">3</text>
<text x="48.2" y="143.3">4</text>
<text x="58.3" y="138.2">2</text>
<text x="58.3" y="140.7">3</text>
<text x="58.3" y="143.3">4</text>
<text x="75.5" y="143.3">17</text>
<text x="75.5" y="140.7">18</text>
<text x="75.5" y="138.2">19</text>
<text x="88.2" y="143.3">17</text>
<text x="88.2" y="140.7">18</text>
<text x="88.2" y="138.2">19</text>
<text x="48.2" y="145.8">5</text>
<text x="48.2" y="148.3">6</text>
<text x="58.3" y="145.8">5</text>
<text x="58.3" y="148.3">6</text>
<text x="75.5" y="148.3">15</text>
<text x="75.5" y="145.8">16</text>
<text x="88.2" y="148.3">15</text>
<text x="88.2" y="145.8">16</text>
<text x="48.2" y="150.9">7</text>
<text x="48.2" y="153.4">8</text>
<text x="48.2" y="156">9</text>
<text x="58.3" y="150.9">7</text>
<text x="58.3" y="153.4">8</text>
<text x="58.3" y="156">9</text>
<text x="75.5" y="156">12</text>
<text x="75.5" y="153.4">13</text>
<text x="75.5" y="150.9">14</text>
<text x="88.2" y="156">12</text>
<text x="88.2" y="153.4">13</text>
<text x="88.2" y="150.9">14</text>
<text x="47.6" y="158.5">10</text>
<text x="47.6" y="161">11</text>
<text x="57.7" y="158.5">10</text>
<text x="57.7" y="161">11</text>
<text x="75.5" y="161">10</text>
<text x="75.5" y="158.5">11</text>
<text x="88.2" y="161">10</text>
<text x="88.2" y="158.5">11</text>
<text x="47.6" y="163.6">12</text>
<text x="47.6" y="166.1">13</text>
<text x="57.7" y="163.6">12</text>
<text x="57.7" y="166.1">13</text>
<text x="76.1" y="166.1">8</text>
<text x="76.1" y="163.6">9</text>
<text x="88.8" y="166.1">8</text>
<text x="88.8" y="163.6">9</text>
<text x="134.5" y="166.1">1</text>
<text x="142.8" y="166.1">14 PB10</text>
<text x="47.6" y="168.7">14</text>
<text x="47.6" y="171.2">15</text>
<text x="47.6" y="173.7">16</text>
<text x="57.7" y="168.7">14</text>
<text x="57.7" y="171.2">15</text>
<text x="57.7" y="173.7">16</text>
<text x="76.1" y="173.7">5</text>
<text x="76.1" y="171.2">6</text>
<text x="76.1" y="168.7">7</text>
<text x="88.8" y="173.7">5</text>
<text x="88.8" y="171.2">6</text>
<text x="88.8" y="168.7">7</text>
<text x="134.5" y="168.7">2</text>
<text x="134.5" y="171.2">3</text>
<text x="134.5" y="173.7">4</text>
<text x="142.8" y="173.7">11 PB12</text>
<text x="142.8" y="171.2">12 PB15</text>
<text x="142.8" y="168.7">13 PB14</text>
<text x="47.6" y="176.3">17</text>
<text x="47.6" y="178.8">18</text>
<text x="57.7" y="176.3">17</text>
<text x="57.7" y="178.8">18</text>
<text x="76.1" y="178.8">3</text>
<text x="76.1" y="176.3">4</text>
<text x="88.8" y="178.8">3</text>
<text x="88.8" y="176.3">4</text>
<text x="134.5" y="176.3">5</text>
<text x="134.5" y="178.8">6</text>
<text x="142.8" y="176.3">10 PB13</text>
<text x="143.4" y="178.8">9</text>
<text x="47.6" y="181.4">19</text>
<text x="47.6" y="183.9">20</text>
<text x="57.7" y="181.4">19</text>
<text x="57.7" y="183.9">20</text>
<text x="76.1" y="183.9">1</text>
<text x="76.1" y="181.4">2</text>
<text x="88.8" y="183.9">1</text>
<text x="88.8" y="181.4">2</text>
<text x="134.5" y="181.4">7</text>
<text x="143.4" y="181.4">8</text>
<text x="74.9" y="191.5">1</text>
<text x="74.9" y="194.1">2</text>
</g>
</svg>
